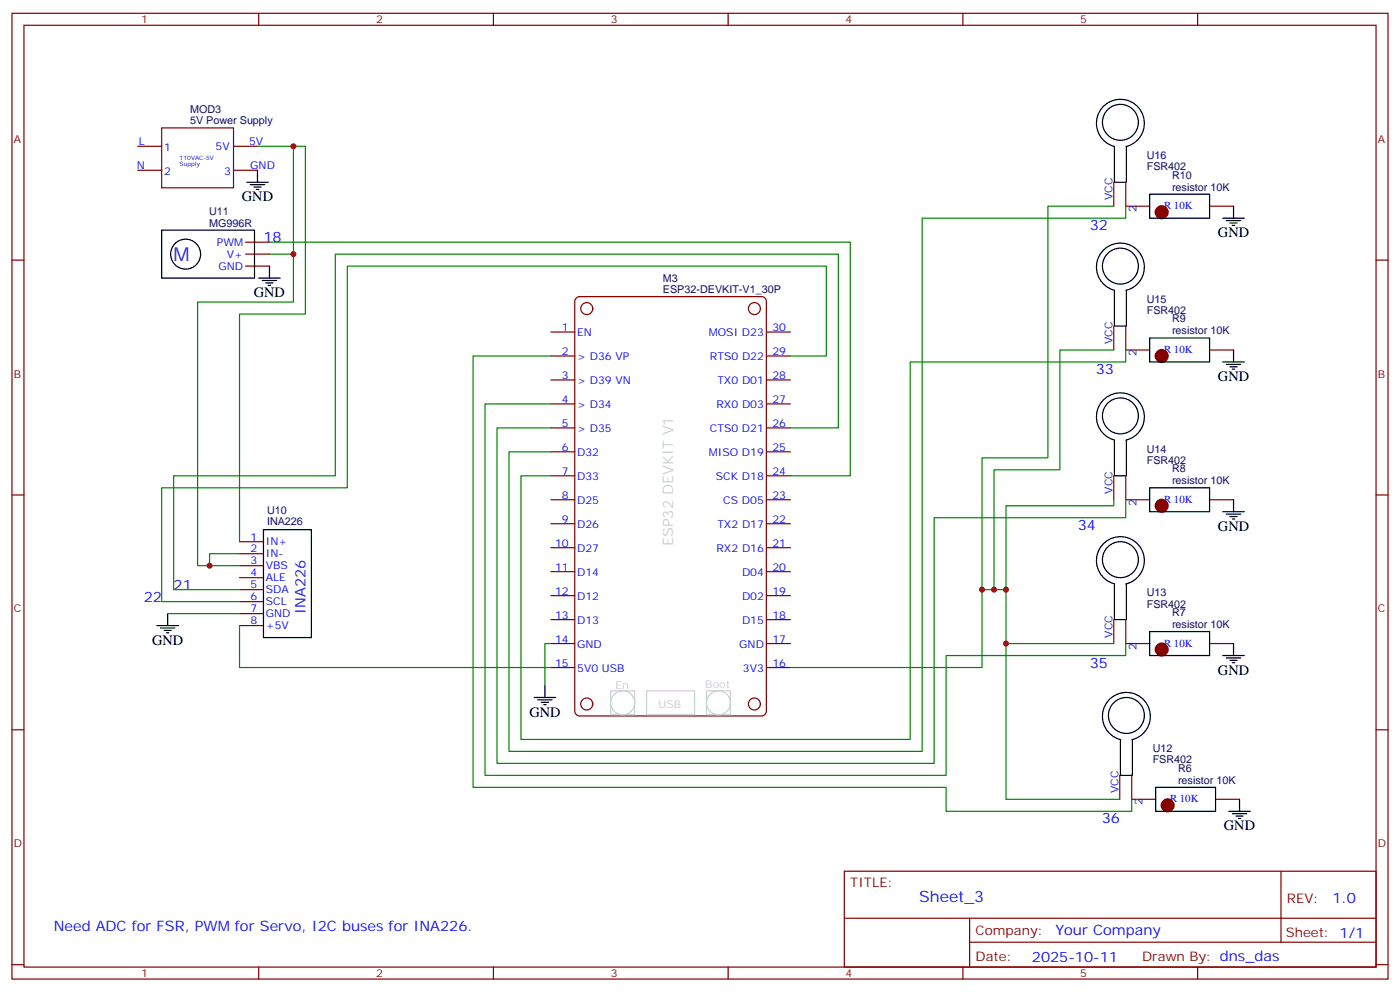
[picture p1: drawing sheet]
<svg xmlns="http://www.w3.org/2000/svg" width="412mm" height="292mm" viewBox="0 0 412 292" stroke-linecap="round" stroke-linejoin="round" font-family="sans-serif">
<g fill="none" stroke="#870000" stroke-width=".35">
<path d="M3.5 3.9h405.4v284.4h-405.4zM7.1 7.4h398.2v277.3h-398.2zM76.2 3.9v3.5M145.3 3.9v3.5M214.5 3.9v3.5M283.6 3.9v3.5M352.8 3.9v3.5M47.6 37.7h21.2v17.6h-21.2zM40.6 43.1h7M40.6 50.1h7M68.8 43.1h7M68.8 50.1h7"/>
<path d="M3.5 76.6h3.6M72.3 78.4h7.1M72.3 74.8h7.1M72.3 71.3h7.1M405.3 76.6h3.6M3.5 145.7h3.6M405.3 145.7h3.6M3.5 214.9h3.6M405.3 214.9h3.6M333.4 235.3h7M358.1 235.3h7M248.7 256.5h156.6v28.2h-156.6z"/>
<path d="M377.3 256.5v20.9M248.7 270.4h156.5M285.6 277.4h119.6M285.6 270.4v14.1M3.5 284h3.6M76.2 284.7v3.6M145.3 284.7v3.6M214.5 284.7v3.6M283.6 284.7v3.6M352.8 284.7v3.6M405.3 284h3.6"/>
</g>
<g fill="none" stroke="#000" stroke-width=".35">
<path d="M47.6 67.8h27.4v14.1h-27.4z"/>
<circle cx="54.7" cy="74.8" r="4.4"/>
</g>
<path d="M344 236.7v.8zM343.6 237.1h.7z" fill="#00f" stroke="#870000" stroke-width="3.5"/>
<path d="M340.4 231.8h17.7v7.1h-17.7z" fill="none" stroke="#000" stroke-width=".35"/>
<path d="M331.6 189.5h7.1M356.3 189.5h7.1" fill="none" stroke="#870000" stroke-width=".35"/>
<path d="M342.2 190.9v.7zM341.8 191.2h.7z" fill="#00f" stroke="#870000" stroke-width="3.5"/>
<path d="M338.7 185.9h17.6v7.1h-17.6z" fill="none" stroke="#000" stroke-width=".35"/>
<path d="M331.6 147.1h7.1M356.3 147.1h7.1" fill="none" stroke="#870000" stroke-width=".35"/>
<path d="M342.2 148.6v.7zM341.8 148.9h.7z" fill="#00f" stroke="#870000" stroke-width="3.5"/>
<path d="M338.7 143.6h17.6v7.1h-17.6z" fill="none" stroke="#000" stroke-width=".35"/>
<path d="M331.6 103h7.1M356.3 103h7.1" fill="none" stroke="#870000" stroke-width=".35"/>
<path d="M342.2 104.5v.7zM341.8 104.8h.7z" fill="#00f" stroke="#870000" stroke-width="3.5"/>
<path d="M338.7 99.5h17.6v7.1h-17.6z" fill="none" stroke="#000" stroke-width=".35"/>
<path d="M331.6 60.7h7.1M356.3 60.7h7.1" fill="none" stroke="#870000" stroke-width=".35"/>
<path d="M342.2 62.1v.7zM341.8 62.5h.7z" fill="#00f" stroke="#870000" stroke-width="3.5"/>
<g fill="none" stroke="#000" stroke-width=".35">
<path d="M72.7 53.7h6.3M73.7 54.4h4.3M74.8 55.1h2.1M75.5 55.8h.7M75.8 50.1v3.6M328.1 43.1a7.1 7.1 0 0 1-3.8-11 7.1 7.1 0 0 1 11.6 .3 7.1 7.1 0 0 1-4.2 10.8M328.3 43.1v10.6h3.5v-10.6M338.7 57.2h17.6v7h-17.6zM79.4 78.4v3.5M360.2 64.2h6.3M361.2 64.9h4.3M362.3 65.7h2.1"/>
<path d="M363 66.4h.7M363.4 60.7v3.5M76.2 81.9h6.3M77.3 82.6h4.2M78.3 83.3h2.1M79 84h.7M328.1 85.4a7.1 7.1 0 0 1-3.8-10.9 7.1 7.1 0 0 1 11.6 .2 7.1 7.1 0 0 1-4.2 10.8M328.3 85.4v10.6h3.5v-10.6M360.2 106.6h6.3M361.2 107.3h4.3M362.3 108h2.1M363 108.7h.7"/>
<path d="M363.4 103v3.6M328.1 129.5a7.1 7.1 0 0 1-3.8-10.9 7.1 7.1 0 0 1 11.6 .2 7.1 7.1 0 0 1-4.2 10.8M328.3 129.5v10.6h3.5v-10.6M77.6 156h14.1v31.7h-14.1zM360.2 150.7h6.3M361.2 151.4h4.3M362.3 152.1h2.1M363 152.8h.7M363.4 147.1v3.6M328.1 171.8a7.1 7.1 0 0 1-3.8-10.9 7.1 7.1 0 0 1 11.6 .2 7.1 7.1 0 0 1-4.2 10.8M328.3 171.8v10.6h3.5v-10.6M46.2 184.2h6.4"/>
<path d="M47.3 184.9h4.2M48.3 185.6h2.1M49 186.3h.7M49.4 180.7v3.5M360.2 193h6.3M361.2 193.7h4.3M362.3 194.4h2.1M363 195.1h.7M363.4 189.5v3.5M157.3 205.4h6.4M158.4 206.1h4.2M159.5 206.8h2.1"/>
<path d="M160.2 207.5h.7M160.5 201.8v3.6M329.8 217.7a7.1 7.1 0 0 1-3.7-11 7.1 7.1 0 0 1 11.6 .3 7.1 7.1 0 0 1-4.3 10.8M330 217.7v10.6h3.6v-10.6M361.9 238.9h6.4M363 239.6h4.2M365.1 235.3v3.6M364.1 240.3h2.1M364.8 241h.7"/>
<circle cx="330" cy="36" r="5.3"/>
<circle cx="330" cy="78.4" r="5.3"/>
<circle cx="330" cy="122.4" r="5.3"/>
<circle cx="330" cy="164.8" r="5.3"/>
<circle cx="331.8" cy="210.6" r="5.3"/>
</g>
<g fill="none" stroke="#870000" stroke-width=".35">
<path d="M328.1 53.7v7M331.6 53.7v7M162.3 97.8h7M225.8 97.8h7M328.1 96v7M331.6 96v7M162.3 104.8h7M162.3 111.9h7M162.3 118.9h7M225.8 104.8h7M225.8 111.9h7M225.8 118.9h7"/>
<path d="M162.3 126h7M162.3 133h7M225.8 126h7M225.8 133h7M70.6 159.5h7M162.3 140.1h7M162.3 147.1h7M162.3 154.2h7M225.8 140.1h7M225.8 147.1h7M225.8 154.2h7M328.1 140.1v7"/>
<path d="M331.6 140.1v7M70.6 163h7M70.6 166.5h7M70.6 170.1h7M70.6 173.6h7M70.6 177.1h7M162.3 161.3h7M162.3 168.3h7M162.3 175.4h7M225.8 161.3h7M225.8 168.3h7M225.8 175.4h7"/>
<path d="M70.6 180.7h7M70.6 184.2h7M162.3 182.4h7M162.3 189.5h7M162.3 196.5h7M225.8 182.4h7M225.8 189.5h7M225.8 196.5h7M328.1 182.4v7.1M331.6 182.4v7.1M329.8 228.3v7M333.4 228.3v7"/>
</g>
<g fill="none" stroke="#800000" stroke-width=".35">
<path d="M169.6 87.9l1.1-.6h53.6a1.41 1.41 0 0 1 1.5 1.4v120.7a1.51 1.51 0 0 1-1.5 1.4h-53.6a1.51 1.51 0 0 1-1.4-1.4v-120.7z"/>
<circle cx="172.8" cy="90.9" r="1.76"/>
<circle cx="222.2" cy="90.9" r="1.76"/>
<circle cx="172.8" cy="207.3" r="1.76"/>
<circle cx="222.2" cy="207.3" r="1.76"/>
</g>
<g fill="none" stroke="#ccc" stroke-width=".35">
<path d="M179.9 203.4h7v7h-7zM190.5 203.4h14.1v7h-14.1zM208.1 203.4h7.1v7h-7.1z"/>
<circle cx="183.4" cy="206.9" r="3.5"/>
<circle cx="211.6" cy="206.9" r="3.5"/>
</g>
<g fill="none" stroke="#008700" stroke-width=".35">
<path d="M75.8 43.1h10.6v31.7h-7M86.4 43.1h3.6v49.4h-19.4v67M79.4 71.3h171.1v68.8h-17.7M86.4 74.8v14.1h-28.2v77.6h3.5M328.1 60.7h-19.4v74.1h-19.4v38.8M331.6 60.7v3.5h-60v157h-121.7v-88.2h12.4M162.3 118.9h-19.4v109.4h135.8v-35.3h52.9v-3.5M162.3 104.8h-23v127h139.4v7.1h54.7v-3.6M232.8 104.8h10.6v-26.4h-141.1v65.2h-54.7v33.5h23M328.1 103h-15.9v35.3h-19.4v35.3M331.6 103v3.6h-63.5v111.1h-114.6v-77.6h8.8M162.3 126h-15.9v98.8h128.8v-72.4h56.4v-5.3"/>
<path d="M232.8 126h14.1v-51.2h-148.1v65.3h-47.6v33.5h19.4M328.1 147.1v1.8h-31.8v24.7M70.6 163h-8.9v3.5h8.9M49.4 180.7h21.2M70.6 184.2v12.3h91.7M162.3 189.5h-1.8v12.3M232.8 196.5h56.5v-22.9h7v61.7h33.5M296.3 189.5h31.8"/>
</g>
<g fill="#c00">
<circle cx="296.3" cy="173.6" r=".88"/>
<circle cx="296.3" cy="189.5" r=".88"/>
<circle cx="289.3" cy="173.6" r=".88"/>
<circle cx="292.8" cy="173.6" r=".88"/>
<circle cx="86.4" cy="74.8" r=".88"/>
<circle cx="61.7" cy="166.5" r=".88"/>
<circle cx="86.4" cy="43.1" r=".88"/>
</g>
<text font-size="5.6" fill="#00f" x="51.2" y="77">M</text>
<text font-size="4.6" fill="#00f" x="270.8" y="265.5">Sheet_3</text>
<g font-size="4.2">
<text x="71.3" y="59.3">GND</text>
<text x="358.8" y="69.9">GND</text>
<text x="74.8" y="87.5">GND</text>
<text x="358.8" y="112.2">GND</text>
<text x="358.8" y="156.3">GND</text>
<text x="44.8" y="189.8">GND</text>
<text x="358.8" y="198.6">GND</text>
<text x="155.9" y="211">GND</text>
<text x="360.5" y="244.5">GND</text>
</g>
<g font-size="4.2" fill="#00f">
<text x="77.6" y="71.3">18</text>
<text x="321" y="67.8">32</text>
<text x="322.8" y="110.1">33</text>
<text x="317.5" y="156">34</text>
<text x="51.2" y="173.6">21</text>
<text x="42.3" y="177.1">22</text>
<text x="90" y="180.7" transform="rotate(-90 90 180.7)">INA226</text>
<text x="321" y="196.5">35</text>
<text x="324.6" y="242.4">36</text>
<text x="392.5" y="265.8">1.0</text>
<text x="15.9" y="274.1">Need ADC for FSR, PWM for Servo, I2C buses for INA226.</text>
<text x="310.9" y="275.3">Your Company</text>
<text x="304" y="283.1">2025-10-11</text>
</g>
<text font-size="4.2" fill="#ccc" x="198.3" y="160.8" transform="rotate(-90 198.3 160.8)">ESP32 DEVKIT V1</text>
<g font-size="3.9" fill="#800">
<text x="250.5" y="261.1">TITLE:</text>
<text x="379.1" y="265.8">REV:</text>
<text x="287.4" y="275.3">Company:</text>
<text x="378.7" y="275.9">Sheet: 1/1</text>
<text x="287.4" y="283">Date:</text>
<text x="336.4" y="283.1">Drawn By: dns_das</text>
</g>
<g font-size="3.2" fill="#800">
<text x="41.6" y="6.9">1</text>
<text x="110.8" y="6.9">2</text>
<text x="179.9" y="6.9">3</text>
<text x="249.1" y="6.9">4</text>
<text x="318.2" y="6.9">5</text>
<text x="4.1" y="42">A</text>
<text x="405.9" y="42">A</text>
<text x="4.1" y="111.2">B</text>
<text x="405.9" y="111.2">B</text>
<text x="4.1" y="180.3">C</text>
<text x="405.9" y="180.3">C</text>
<text x="4.1" y="249.4">D</text>
<text x="405.9" y="249.4">D</text>
<text x="41.6" y="287.7">1</text>
<text x="110.8" y="287.7">2</text>
<text x="179.9" y="287.7">3</text>
<text x="249.1" y="287.7">4</text>
<text x="318.2" y="287.7">5</text>
</g>
<g font-size="3.2" fill="#000080">
<text x="56" y="33.3">MOD3</text>
<text x="56" y="36.6">5V Power Supply</text>
<text x="337.8" y="46.8">U16</text>
<text x="337.8" y="50.2">FSR402</text>
<text x="345.3" y="52.6">R10</text>
<text x="345.3" y="56.1">resistor 10K</text>
<text x="61.6" y="63.2">U11</text>
<text x="61.6" y="66.7">MG996R</text>
<text x="195.3" y="82.9">M3</text>
<text x="195.3" y="86.3">ESP32-DEVKIT-V1_30P</text>
<text x="337.8" y="89.2">U15</text>
<text x="337.8" y="92.5">FSR402</text>
<text x="345.3" y="94.9">R9</text>
<text x="345.3" y="98.5">resistor 10K</text>
<text x="337.8" y="136.6">FSR402</text>
<text x="337.8" y="133.3">U14</text>
<text x="345.3" y="142.6">resistor 10K</text>
<text x="345.3" y="139">R8</text>
<text x="78.7" y="154.7">INA226</text>
<text x="78.7" y="151.5">U10</text>
<text x="337.8" y="178.9">FSR402</text>
<text x="337.8" y="175.6">U13</text>
<text x="345.3" y="184.9">resistor 10K</text>
<text x="345.3" y="181.4">R7</text>
<text x="339.6" y="221.5">U12</text>
<text x="339.6" y="224.8">FSR402</text>
<text x="347" y="227.2">R6</text>
<text x="347" y="230.8">resistor 10K</text>
</g>
<g font-size="3.2" fill="#00f">
<text x="40.9" y="42.7">L</text>
<text x="48.3" y="44.5">1</text>
<text x="63.5" y="44.1">5V</text>
<text x="73.4" y="42.7">5V</text>
<text x="40.3" y="49.8">N</text>
<text x="48.3" y="51.5">2</text>
<text x="66.1" y="51.5">3</text>
<text x="73.7" y="49.8">GND</text>
<text x="327.7" y="58.9" transform="rotate(-90 327.7 58.9)">VCC</text>
<text x="334.8" y="62.5" transform="rotate(-90 334.8 62.5)">2</text>
<text x="342.9" y="61.6">R 10K</text>
<text x="63.9" y="72.4">PWM</text>
<text x="66.8" y="75.9">V+</text>
<text x="64.3" y="79.4">GND</text>
<text x="165.5" y="97.6">1</text>
<text x="170" y="99">EN</text>
<text x="208.8" y="99">MOSI D23</text>
<text x="227.5" y="97.6">30</text>
<text x="327.7" y="101.3" transform="rotate(-90 327.7 101.3)">VCC</text>
<text x="165.5" y="104.6">2</text>
<text x="170" y="106">&gt; D36 VP</text>
<text x="209.1" y="106">RTS0 D22</text>
<text x="227.5" y="104.6">29</text>
<text x="334.8" y="104.8" transform="rotate(-90 334.8 104.8)">2</text>
<text x="342.9" y="103.9">R 10K</text>
<text x="165.5" y="111.7">3</text>
<text x="170" y="113.1">&gt; D39 VN</text>
<text x="211.3" y="113.1">TX0 D01</text>
<text x="227.5" y="111.7">28</text>
<text x="165.5" y="118.7">4</text>
<text x="227.5" y="118.7">27</text>
<text x="165.5" y="125.8">5</text>
<text x="170" y="120.1">&gt; D34</text>
<text x="211.1" y="120.1">RX0 D03</text>
<text x="227.5" y="125.8">26</text>
<text x="170" y="127.2">&gt; D35</text>
<text x="209.1" y="127.2">CTS0 D21</text>
<text x="165.5" y="132.8">6</text>
<text x="170" y="134.2">D32</text>
<text x="208.8" y="134.2">MISO D19</text>
<text x="227.5" y="132.8">25</text>
<text x="165.5" y="139.9">7</text>
<text x="170" y="141.3">D33</text>
<text x="210.9" y="141.3">SCK D18</text>
<text x="227.5" y="139.9">24</text>
<text x="165.5" y="146.9">8</text>
<text x="170" y="148.4">D25</text>
<text x="213.1" y="148.4">CS D05</text>
<text x="227.5" y="146.9">23</text>
<text x="327.7" y="145.4" transform="rotate(-90 327.7 145.4)">VCC</text>
<text x="334.8" y="148.9" transform="rotate(-90 334.8 148.9)">2</text>
<text x="342.9" y="148">R 10K</text>
<text x="165.5" y="154">9</text>
<text x="170" y="155.4">D26</text>
<text x="211.3" y="155.4">TX2 D17</text>
<text x="227.5" y="154">22</text>
<text x="73.8" y="159.1">1</text>
<text x="78.3" y="160.5">IN+</text>
<text x="163.5" y="161.1">10</text>
<text x="227.5" y="161.1">21</text>
<text x="73.8" y="162.7">2</text>
<text x="73.8" y="166.2">3</text>
<text x="78.3" y="164.1">IN-</text>
<text x="78.3" y="167.6">VBS</text>
<text x="170" y="162.5">D27</text>
<text x="211.1" y="162.5">RX2 D16</text>
<text x="73.8" y="169.7">4</text>
<text x="73.8" y="173.2">5</text>
<text x="78.3" y="171.1">ALE</text>
<text x="163.5" y="168.1">11</text>
<text x="170" y="169.5">D14</text>
<text x="218.6" y="169.5">D04</text>
<text x="227.5" y="168.1">20</text>
<text x="73.8" y="176.8">6</text>
<text x="78.3" y="174.7">SDA</text>
<text x="78.3" y="178.2">SCL</text>
<text x="163.5" y="175.2">12</text>
<text x="170" y="176.6">D12</text>
<text x="218.6" y="176.6">D02</text>
<text x="227.5" y="175.2">19</text>
<text x="73.8" y="180.3">7</text>
<text x="73.8" y="183.8">8</text>
<text x="78.3" y="181.7">GND</text>
<text x="78.3" y="185.2">+5V</text>
<text x="163.5" y="182.2">13</text>
<text x="170" y="183.6">D13</text>
<text x="218.6" y="183.6">D15</text>
<text x="227.5" y="182.2">18</text>
<text x="163.5" y="189.3">14</text>
<text x="170" y="190.7">GND</text>
<text x="217.8" y="190.7">GND</text>
<text x="227.5" y="189.3">17</text>
<text x="327.7" y="187.7" transform="rotate(-90 327.7 187.7)">VCC</text>
<text x="334.8" y="191.2" transform="rotate(-90 334.8 191.2)">2</text>
<text x="342.9" y="190.4">R 10K</text>
<text x="163.5" y="196.3">15</text>
<text x="170" y="197.7">5V0 USB</text>
<text x="218.8" y="197.7">3V3</text>
<text x="227.5" y="196.3">16</text>
<text x="329.5" y="233.6" transform="rotate(-90 329.5 233.6)">VCC</text>
<text x="336.5" y="237.1" transform="rotate(-90 336.5 237.1)">2</text>
<text x="344.7" y="236.2">R 10K</text>
</g>
<g font-size="3.2" fill="#ccc">
<text x="181.3" y="202.8">En</text>
<text x="207.8" y="202.4">Boot</text>
<text x="194" y="208.5">USB</text>
</g>
<g font-size="1.8" fill="#00f">
<text x="52.9" y="47.2">110VAC-5V</text>
<text x="52.9" y="49">Supply</text>
</g>
</svg>
